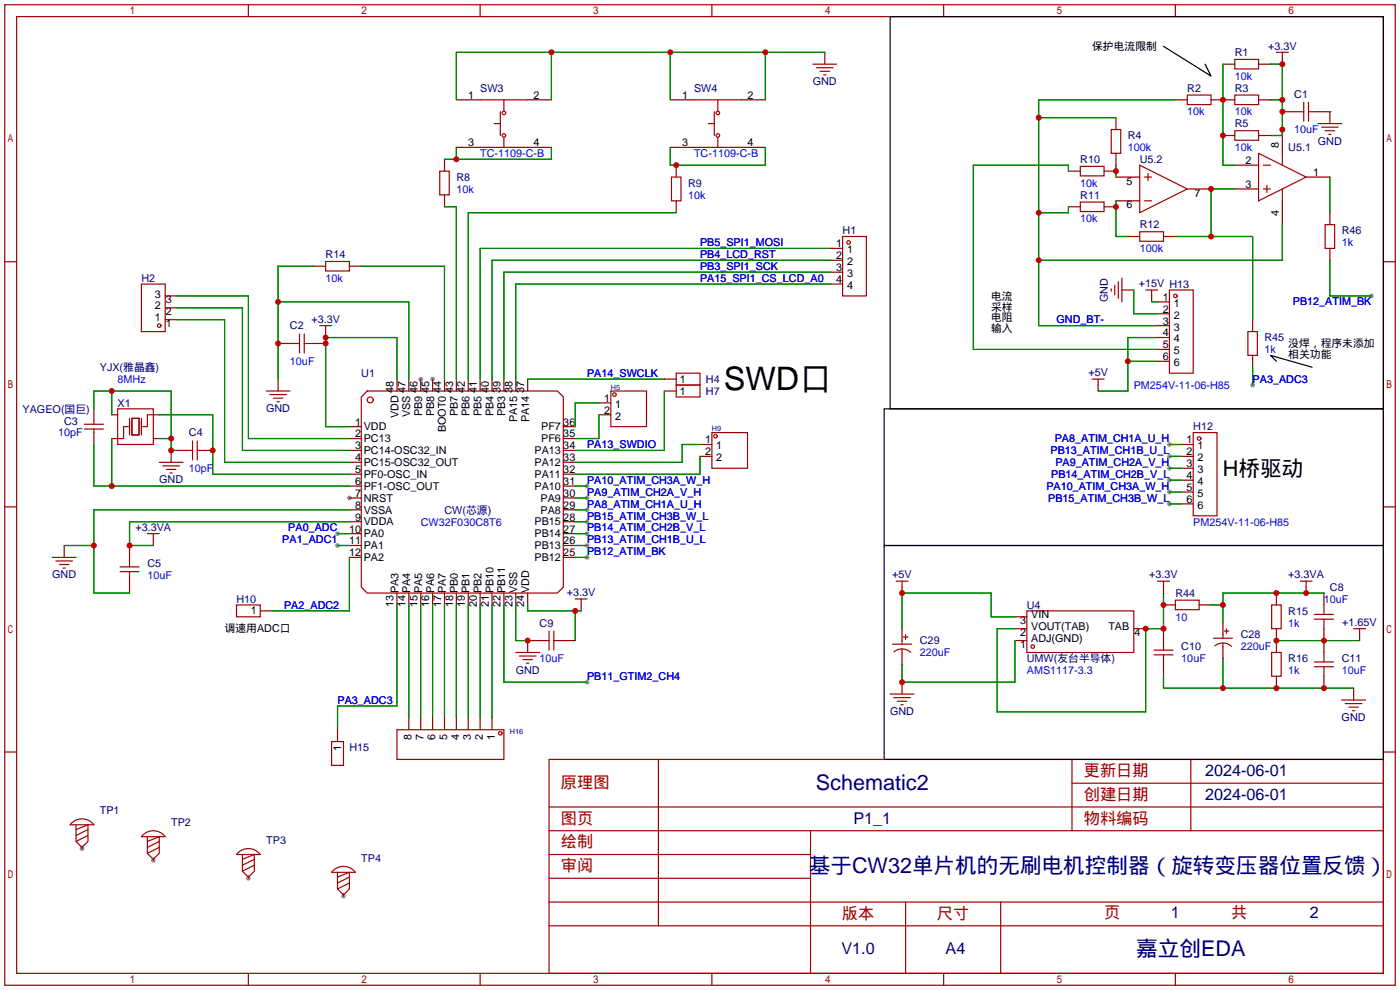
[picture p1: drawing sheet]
<svg xmlns="http://www.w3.org/2000/svg" width="299mm" height="212mm" viewBox="0 0 299 212" stroke-linecap="round" stroke-linejoin="round" font-family="sans-serif">
<g fill="#999">
<circle cx="74.7" cy="106.4" r=".51"/>
<circle cx="89.9" cy="81" r=".51"/>
<circle cx="92.5" cy="81" r=".51"/>
<circle cx="17.5" cy="181.4" r=".51"/>
<circle cx="32.8" cy="183.9" r=".51"/>
<circle cx="53.1" cy="187.7" r=".51"/>
<circle cx="73.4" cy="191.5" r=".51"/>
<circle cx="125.5" cy="119.1" r=".51"/>
<circle cx="125.5" cy="116.6" r=".51"/>
<circle cx="125.5" cy="114" r=".51"/>
<circle cx="125.5" cy="111.5" r=".51"/>
<circle cx="125.5" cy="109" r=".51"/>
<circle cx="125.5" cy="106.4" r=".51"/>
<circle cx="125.5" cy="103.9" r=".51"/>
<circle cx="125.5" cy="145.8" r=".51"/>
<circle cx="72.1" cy="114" r=".51"/>
<circle cx="72.1" cy="116.6" r=".51"/>
<circle cx="293.1" cy="63.2" r=".51"/>
<circle cx="249.9" cy="95" r=".51"/>
<circle cx="249.9" cy="97.5" r=".51"/>
<circle cx="249.9" cy="100.1" r=".51"/>
<circle cx="249.9" cy="105.2" r=".51"/>
<circle cx="249.9" cy="107.7" r=".51"/>
<circle cx="249.9" cy="102.6" r=".51"/>
<circle cx="267.7" cy="82.3" r=".51"/>
</g>
<g fill="none" stroke="#a10000" stroke-width=".25">
<path d="M1 1h297.2v209.6h-297.2zM3.6 3.6h292.1v204.4h-292.1zM53.1 1v2.6M102.6 1v2.6M152.1 1v2.6M173.7 13.7h5.1M174.5 14.5h3.6M175.3 15.2h2M176 16h.5M201.7 1v2.6M251.2 1v2.6M263.9 12.7h5.1v2h-5.1z"/>
<path d="M272.8 11.2h2.5M274.1 11.2v1.2M94 36.6h2v5.1h-2zM102.6 31.5h10.2M102.6 21.3h10.2M105.7 26.4h1.2M106.9 23.9v5.1M107.7 21.3v2.3M107.7 29.5v2M143.5 37.8h2v5.1h-2zM148.3 31.5h10.2M148.3 21.3h10.2"/>
<path d="M151.4 26.4h1.3M152.7 23.9v5.1M153.4 21.3v2.3M153.4 29.5v2M230.9 35.6h5.1v2h-5.1zM237.5 27.7h2v5.1h-2zM243.6 35.3l10.1 5.1-10.1 5.1zM244.6 37.8h1.5M245.4 37.1v1.5M253.7 20.3h5.1v2.1h-5.1zM263.9 20.3h5.1v2.1h-5.1zM263.9 27.9h5.1v2.1h-5.1z"/>
<path d="M269 32.8l10.1 5-10.1 5.1zM270 35.3h1.5M270.8 39.6v1.5M274.1 32.8v2.5M276.6 23.9h2M278.6 21.8v4.1M279.7 21.8v4.1M279.7 23.9h2M281.7 26.4h5.1M282.4 27.2h3.6M283.2 27.9h2M284 28.7h.5"/>
<path d="M1 55.9h2.6M69.6 55.9h5.1v2h-5.1zM180.1 50.5h5.1v12.7h-5.1zM230.9 43.2h5.1v2h-5.1zM239.8 59.4v5.1M243.6 49.5h5.1v2.1h-5.1zM244.6 42.9h1.5M270 40.4h1.5M274.1 40.4v2.5M283.2 48h2v5.1h-2zM295.7 55.9h2.5M30.2 60.7h5.1v10.2h-5.1z"/>
<path d="M62 73.4h2M64 71.4v4M65 71.4v4M65 73.4h2.1M68.3 69.6h2.6M69.6 69.6v1.3M144.5 79.8h5.1v2.5h-5.1zM237.5 61.7v.5M238.3 61v2M239 60.2v3.6M244.9 62h2.5M246.1 62v1.2"/>
<path d="M249.9 62h5.1v17.8h-5.1zM266.7 70.9h2v5h-2zM18 91.7h4.1M18 90.7h4.1M20.1 89.9v.8M20.1 91.7v.8M25.1 87.4h7.7v7.6h-7.7zM27.4 91.2h-1v2.5M27.7 89.4v3.6M28.2 89.4h1.5v3.6h-1.5zM30.2 89.4v3.6M31.5 88.6v2.6h-1"/>
<path d="M34 98.8h5.1M34.8 99.6h3.6M40.4 96.3h.7M41.1 94.2v4.1M42.2 94.2v4.1M42.2 96.3h.7M56.9 83.6h5.1M57.7 84.3h3.5M58.4 85.1h2.1M59.2 85.9h.5M78.5 83.6h40.6l1.3 1.2v40.7l-1.3 1.2h-40.6l-1.3-1.2v-40.7zM130.6 83.6h7.6v7.6h-7.6z"/>
<path d="M144.5 82.3h5.1v2.5h-5.1zM152.1 92.5h7.7v7.6h-7.7zM233.4 81h2.6M234.7 81v1.3M255 92.5h5.1v17.7h-5.1zM1 108.3h2.6M11.2 119.1h5.1M11.9 119.9h3.6M27.7 119.1v2.1M31.5 114h2.5M32.8 114v1.3M35.6 100.3h2"/>
<path d="M36.3 101.1h.5M295.7 108.3h2.5M12.7 120.6h2M13.5 121.4h.5M25.7 122.2h4M25.7 121.2h4M27.7 122.2v2M50.5 129.3h5.1v2.5h-5.1zM110.2 139.4h5.1M115.3 136.9h2M117.3 134.9v4M118.4 136.9h2"/>
<path d="M118.4 134.9v4M122.9 128h2.6M124.2 128v1.3M190.8 137.7h4M191.1 139.3a2.74 2.74 0 0 1 3.5 .1M191.5 124.2h2.6M192.8 124.2v1.3M192.8 136.9v.8M192.8 138.7v.7M193 136.1h1.1M193.5 135.6v1.1M219.5 130.6h22.8v8.8h-22.8z"/>
<path d="M246.6 140h4.1M246.6 138.9h4.1M247.4 124.2h2.5M248.7 124.2v1.3M248.7 136.9v2M248.7 140v2M251.2 128.3h5.1v2h-5.1zM259.3 136.4h4.1M259.6 138a2.74 2.74 0 0 1 3.6 .1M261.4 135.6v.8M261.4 137.4v.8M261.6 134.9h1"/>
<path d="M262.1 134.4v1M271.8 129.3h2v5.1h-2zM271.8 139.4h2v5.1h-2zM277.9 124.2h2.5M279.1 124.2v1.3M280.9 132.3h4.1M280.9 131.3h4.1M283 129.3v2M283 132.3v2.1M283 139.4v2.1M289.3 134.4h2.5M290.6 134.4v1.2"/>
<path d="M70.9 158.5h2.5v5.1h-2.5zM84.8 156h22.9v6.3h-22.9zM111 140.2h3.6M111.8 141h2M112.5 141.7h.5M190.2 148.3h5.1M191 149.1h3.6M191.8 149.9h2M192.5 150.6h.5M280.9 142.5h4.1M280.9 141.5h4.1M283 142.5v2"/>
<path d="M286.8 149.6h5M287.5 150.4h3.6M288.3 151.1h2M289.1 151.9h.5M1 160.7h2.6M15.4 175.8a3.2 3.2 0 0 1 4.7 .5h-5.1zM16.3 176.3v3.5l1.2 1.3 1.3-1.3v-3.5l-2.5 1M18.8 177.3l-2.5 1.3M18.8 178.6l-2.5 1.2M30.7 178.3a3.2 3.2 0 0 1 4.6 .5h-5.1zM31.5 178.8v3.6l1.3 1.2 1.2-1.2v-3.6l-2.5 1M34 179.8l-2.5 1.3"/>
<path d="M117.3 162.3h178.4v45.7h-178.4zM117.3 177.5h178.4M117.3 172.5h178.4M140.7 162.3v35.6M173.2 177.5v30.5M229.1 162.3v15.2M229.1 167.4h66.6M254.5 162.3v15.2M295.7 160.7h2.5M34 181.1l-2.5 1.3M51 182.2a3.2 3.2 0 0 1 4.6 .4h-5.1zM51.8 182.6v3.6l1.3 1.3 1.3-1.3v-3.6l-2.6 1"/>
<path d="M54.4 183.6l-2.6 1.3M54.4 184.9l-2.6 1.3M71.3 186a3.2 3.2 0 0 1 4.6 .4h-5zM72.1 186.4v3.6l1.3 1.3 1.3-1.3v-3.6l-2.6 1.1M74.7 187.5l-2.6 1.2M74.7 188.7l-2.6 1.3M117.3 182.6h55.9M117.3 197.9h178.4M117.3 192.8h178.4M117.3 187.7h55.9M193.5 192.8v15.2M213.9 192.8v15.2"/>
<path d="M53.1 208v2.6M102.6 208v2.6M152.1 208v2.6M201.7 208v2.6M251.2 208v2.6"/>
<circle cx="107.7" cy="29" r=".38"/>
<circle cx="107.7" cy="24.1" r=".38"/>
<circle cx="153.4" cy="29" r=".38"/>
<circle cx="153.4" cy="24.1" r=".38"/>
<circle cx="181.4" cy="51.8" r=".38"/>
<circle cx="34" cy="69.6" r=".38"/>
<circle cx="251.2" cy="63.2" r=".38"/>
<circle cx="79.1" cy="85.5" r=".63"/>
<circle cx="131.3" cy="84.3" r=".38"/>
<circle cx="152.9" cy="93.2" r=".38"/>
<circle cx="256.3" cy="93.7" r=".38"/>
<circle cx="220.7" cy="138.2" r=".38"/>
<circle cx="106.9" cy="156.7" r=".38"/>
</g>
<g fill="none" stroke="#870000" stroke-width=".25">
<path d="M176.3 11.2v2.5M261.4 13.7h2.5M269 13.7h2.5M274.1 12.4v1.3M95 34v2.6M97.5 31.5h5.1M97.5 21.3h5.1M112.8 31.5h5.1M112.8 21.3h5.1M143.3 31.5h5M143.3 21.3h5M144.5 35.3v2.5"/>
<path d="M158.5 31.5h5.1M158.5 21.3h5.1M228.3 36.6h2.6M236 36.6h2.5M238.5 37.8h5.1M238.5 25.1v2.6M238.5 32.8v2.5M251.2 21.3h2.5M258.8 21.3h5.1M261.4 29h2.5M263.9 35.3h5.1M269 21.3h2.5"/>
<path d="M269 29h2.5M274.1 27.7v5.1M274.1 23.9h2.5M279.1 37.8h5.1M281.7 23.9h2.5v2.5M67.1 56.9h2.5M74.7 56.9h2.5M95 41.7v2.5M144.5 42.9v2.6M177.5 53.1h2.6M177.5 55.6h2.6M177.5 58.2h2.6"/>
<path d="M228.3 44.2h2.6M236 44.2h2.5M238.5 42.9h5.1M241 50.5h2.6M248.7 50.5h2.5M253.7 40.4h5.1M263.9 40.4h5.1M274.1 42.9v5.1M284.2 45.5v2.5M284.2 53.1v2.5M35.3 68.3h2.5M35.3 65.8h2.5"/>
<path d="M35.3 63.2h2.5M59.4 73.4h2.6M67.1 73.4h2.5M69.6 70.9v1.2M177.5 60.7h2.6M239.8 62h2.5M246.1 63.2v1.3M247.4 64.5h2.5M247.4 67.1h2.5M247.4 69.6h2.5M247.4 72.1h2.5M247.4 74.7h2.5"/>
<path d="M247.4 77.2h2.5M267.7 68.3v2.6M267.7 75.9v2.6M20.1 87.4v2.5M20.1 92.5v2.5M23.9 93.7h2.5M23.9 88.6h1.2M31.5 88.6h2.5M32.8 93.7h1.2M36.6 96.3v2.5M37.8 96.3h2.6M42.9 96.3h2.6"/>
<path d="M59.4 81v2.6M74.7 98.8h2.5M74.7 96.3h2.5M74.7 93.7h2.5M74.7 91.2h2.5M84.8 81v2.6M87.4 81v2.6M89.9 81v2.6M92.5 81v2.6M95 81v2.6M97.5 81v2.6M100.1 81v2.6"/>
<path d="M102.6 81v2.6M105.2 81v2.6M107.7 81v2.6M110.2 81v2.6M112.8 81v2.6M120.4 98.8h2.5M120.4 96.3h2.5M120.4 93.7h2.5M120.4 91.2h2.5M128 88.6h2.6M128 86.1h2.6M142 81h2.5"/>
<path d="M142 83.6h2.5M149.6 95h2.5M149.6 97.5h2.5M234.7 82.3v1.3M252.5 95h2.5M252.5 97.5h2.5M13.7 116.6v2.5M27.7 116.6v2.5M32.8 115.3v1.3M74.7 119.1h2.5M74.7 116.6h2.5M74.7 114h2.5"/>
<path d="M74.7 111.5h2.5M74.7 109h2.5M74.7 106.4h2.5M74.7 103.9h2.5M74.7 101.3h2.5M120.4 119.1h2.5M120.4 116.6h2.5M120.4 114h2.5M120.4 111.5h2.5M120.4 109h2.5M120.4 106.4h2.5M120.4 103.9h2.5"/>
<path d="M120.4 101.3h2.5M252.5 100.1h2.5M252.5 102.6h2.5M252.5 105.2h2.5M252.5 107.7h2.5M27.7 124.2v2.5M55.6 130.6h2.6M84.8 126.7v2.6M87.4 126.7v2.6M89.9 126.7v2.6M92.5 126.7v2.6M95 126.7v2.6"/>
<path d="M97.5 126.7v2.6M100.1 126.7v2.6M102.6 126.7v2.6M105.2 126.7v2.6M107.7 126.7v2.6M110.2 126.7v2.6M112.8 126.7v2.6M115.3 136.9h-2.5v2.5M120.4 136.9h2.5M124.2 129.3v1.3M192.8 125.5v1.2M192.8 134.4v2.5"/>
<path d="M192.8 139.4v2.6M216.9 136.9h2.6M216.9 134.4h2.6M216.9 131.8h2.6M242.3 134.4h2.6M248.7 125.5v1.2M248.7 134.4v2.5M248.7 129.3h2.5M256.3 129.3h2.5M261.4 133.1v2.5M261.4 138.2v2.5M272.8 126.7v2.6"/>
<path d="M272.8 134.4v5M279.1 125.5v1.2M283 126.7v2.6M283 134.4v5M290.6 135.6v1.3M72.1 156v2.5M87.4 153.4v2.6M89.9 153.4v2.6M92.5 153.4v2.6M95 153.4v2.6M97.5 153.4v2.6M100.1 153.4v2.6"/>
<path d="M102.6 153.4v2.6M105.2 153.4v2.6M192.8 145.8v2.5M248.7 142v2.5M272.8 144.5v2.6M283 144.5v2.6M289.3 147.1v2.5M17.5 180.8v.6M32.8 183.4v.5M53.1 187.2v.5M73.4 191v.5"/>
</g>
<g fill="none" stroke="#008700" stroke-width=".25">
<path d="M117.9 11.2v10.1M143.3 11.2v10.1M163.6 11.2v10.1M176.3 11.2h-78.8v10.1M261.4 13.7v21.6h2.5M271.5 13.7h2.6v15.3h-2.6M97.5 31.5v2.5M117.9 31.5v2.5h-22.9M143.3 31.5v3.8h20.3v-3.8M222 25.1h16.5M228.3 36.6v-1.3h-20.3v39.4h39.4M238.5 35.3v2.5"/>
<path d="M251.2 21.3h-29.2v48.3h25.4M271.5 21.3h2.6M284.2 23.9h.1M284.2 37.8v7.7M67.1 56.9h-7.7v24.1M77.2 56.9h17.8v24.1M95 44.2h2.5v36.8M144.5 45.5h-44.4v35.5M177.5 53.1h-74.9v27.9M177.5 58.2h-69.8v22.8M177.5 55.6h-72.3v25.4M228.3 44.2v1.3h-6.3"/>
<path d="M238.5 42.9v7.6h2.5M251.2 50.5h16.5v17.8M263.9 40.4h-5.1v10.1M274.1 48v7.6h-52.1M284.2 55.6v7.6h8.9M37.8 65.8h14v30.5h22.9M37.8 63.2h15.3v30.5h21.6M37.8 68.3h10.2v30.5h26.7M59.4 64.5h28v16.5M177.5 60.7h-67.3v20.3M241 77.2h6.4M242.3 62v5.1h5.1"/>
<path d="M246.1 64.5h1.3M247.4 72.1h-6.4v11.5h-6.3M267.7 78.5v3.8M20.1 95v8.9h54.6M20.1 87.4v-3.8h16.5v12.7h1.2M23.9 83.6v5M23.9 93.7v10.2M34 88.6h11.5v12.7h29.2M34 93.7h2.6M84.8 81v-8.9h-15.2v19.1h5.1M112.8 81h29.2M128 86.1h-5.1v5.1"/>
<path d="M128 88.6v5.1h-5.1M142 83.6v12.7h-19.1M149.6 97.5v3.8h-26.7M149.6 95h-3.8v3.8h-22.9M249.9 95h2.6M249.9 97.5h2.6M13.7 116.6h6.4M72.1 116.6h2.6M72.1 114h2.6M74.7 119.1v11.5h-16.5M74.7 111.5h-47v5.1h5.1M74.7 109h-54.6v17.7h7.6"/>
<path d="M122.9 119.1h2.6M122.9 116.6h2.6M122.9 114h2.6M122.9 111.5h2.6M122.9 109h2.6M122.9 106.4h2.6M122.9 103.9h2.6M249.9 100.1h2.6M249.9 105.2h2.6M249.9 107.7h2.6M249.9 102.6h2.6M84.8 129.3v21.6h-12.7v5.1"/>
<path d="M87.4 129.3v24.1M89.9 129.3v24.1M92.5 129.3v24.1M95 129.3v24.1M97.5 129.3v24.1M100.1 129.3v24.1M102.6 129.3v24.1M105.2 129.3v24.1M107.7 129.3v16.5h17.8M110.2 129.3v7.6h2.6M112.8 129.3v1.3h11.4M122.9 130.6v6.3"/>
<path d="M216.9 131.8h-5.1v-5.1h-19v7.7M216.9 136.9v8.9h-24.1v-3.8M248.7 126.7v7.7h-3.8v17.7h-31.8v-17.7h3.8M258.8 129.3h2.6M272.8 136.9h17.8M283 126.7h-21.6v6.4M248.7 144.5v2.6h40.6M261.4 140.7v6.4"/>
</g>
<path d="M190.2 3.6h105.5v83.8h-105.5zM248.7 9.9l10.1 6.4-1.2-2.6M272.8 77.2l-1.3-1.3 8.9 2.6M189 87.4h106.7v29.2h-106.7zM189 116.6h106.7v45.7h-106.7z" fill="none" stroke="#000" stroke-width=".25"/>
<g fill="#c00">
<circle cx="69.6" cy="72.1" r=".63"/>
<circle cx="69.6" cy="73.4" r=".63"/>
<circle cx="112.8" cy="136.9" r=".63"/>
<circle cx="59.4" cy="73.4" r=".63"/>
<circle cx="59.4" cy="64.5" r=".63"/>
<circle cx="122.9" cy="130.6" r=".63"/>
<circle cx="45.5" cy="96.3" r=".63"/>
<circle cx="36.6" cy="96.3" r=".63"/>
<circle cx="36.6" cy="93.7" r=".63"/>
<circle cx="23.9" cy="83.6" r=".63"/>
<circle cx="23.9" cy="103.9" r=".63"/>
<circle cx="20.1" cy="116.6" r=".63"/>
<circle cx="117.9" cy="11.2" r=".63"/>
<circle cx="143.3" cy="11.2" r=".63"/>
<circle cx="163.6" cy="11.2" r=".63"/>
<circle cx="97.5" cy="34" r=".63"/>
<circle cx="144.5" cy="35.3" r=".63"/>
<circle cx="283" cy="147.1" r=".63"/>
<circle cx="272.8" cy="147.1" r=".63"/>
<circle cx="261.4" cy="147.1" r=".63"/>
<circle cx="244.9" cy="134.4" r=".63"/>
<circle cx="248.7" cy="134.4" r=".63"/>
<circle cx="248.7" cy="129.3" r=".63"/>
<circle cx="283" cy="136.9" r=".63"/>
<circle cx="272.8" cy="136.9" r=".63"/>
<circle cx="192.8" cy="126.7" r=".63"/>
<circle cx="192.8" cy="145.8" r=".63"/>
<circle cx="238.5" cy="36.6" r=".63"/>
<circle cx="238.5" cy="44.2" r=".63"/>
<circle cx="274.1" cy="13.7" r=".63"/>
<circle cx="274.1" cy="21.3" r=".63"/>
<circle cx="274.1" cy="23.9" r=".63"/>
<circle cx="274.1" cy="27.7" r=".63"/>
<circle cx="261.4" cy="29" r=".63"/>
<circle cx="261.4" cy="21.3" r=".63"/>
<circle cx="241" cy="77.2" r=".63"/>
<circle cx="272.8" cy="126.7" r=".63"/>
<circle cx="261.4" cy="129.3" r=".63"/>
<circle cx="279.1" cy="126.7" r=".63"/>
<circle cx="27.7" cy="116.6" r=".63"/>
<circle cx="222" cy="55.6" r=".63"/>
<circle cx="222" cy="45.5" r=".63"/>
<circle cx="222" cy="25.1" r=".63"/>
<circle cx="258.8" cy="40.4" r=".63"/>
<circle cx="258.8" cy="50.5" r=".63"/>
</g>
<text font-size="6.9" x="154.7" y="83.4">SWD口</text>
<text font-size="4.6" x="261.4" y="101.7">H桥驱动</text>
<g font-size="4.6" fill="#000080">
<text x="174.4" y="168.8">Schematic2</text>
<text x="172.9" y="186.6">基于CW32单片机的无刷电机控制器（旋转变压器位置反馈）</text>
<text x="242.8" y="204.3">嘉立创EDA</text>
</g>
<g font-size="3.5" fill="#a00000">
<text x="231.6" y="165.9">更新日期</text>
<text x="119.9" y="168.4">原理图</text>
<text x="231.6" y="171">创建日期</text>
<text x="119.9" y="176">图页</text>
<text x="231.6" y="176">物料编码</text>
<text x="119.9" y="181.1">绘制</text>
<text x="119.9" y="186.2">审阅</text>
<text x="179.9" y="196.4">版本</text>
<text x="200.2" y="196.4">尺寸</text>
<text x="236" y="196.1">页</text>
<text x="263.1" y="196.1">共</text>
</g>
<g font-size="3.5" fill="#000080">
<text x="257.6" y="165.9">2024-06-01</text>
<text x="257.6" y="171">2024-06-01</text>
<text x="182.4" y="176">P1_1</text>
<text x="250.2" y="196.1">1</text>
<text x="280" y="196.1">2</text>
<text x="179.8" y="204">V1.0</text>
<text x="202.1" y="204">A4</text>
</g>
<g font-size="2.3">
<text x="233.4" y="10.7">保护电流限制</text>
<text x="100.1" y="21.1">1</text>
<text x="114" y="21.1">2</text>
<text x="145.8" y="21.1">1</text>
<text x="159.8" y="21.1">2</text>
<text x="100.1" y="31.3">3</text>
<text x="114" y="31.3">4</text>
<text x="145.8" y="31.3">3</text>
<text x="159.8" y="31.3">4</text>
<text x="266.2" y="35.1">2</text>
<text x="273.3" y="31.7" transform="rotate(-90 273.3 31.7)">8</text>
<text x="240.8" y="39.5">5</text>
<text x="266.2" y="40.2">3</text>
<text x="280.7" y="37.6">1</text>
<text x="240.8" y="44.5">6</text>
<text x="255.3" y="42">7</text>
<text x="273.3" y="46.2" transform="rotate(-90 273.3 46.2)">4</text>
<text x="178.7" y="52.9">1</text>
<text x="178.7" y="55.4">2</text>
<text x="178.7" y="57.9">3</text>
<text x="181" y="54.1">1</text>
<text x="181" y="56.7">2</text>
<text x="181" y="59.2">3</text>
<text x="33.1" y="63.6">3</text>
<text x="35.4" y="64.9">3</text>
<text x="178.7" y="60.5">4</text>
<text x="181" y="61.7">4</text>
<text x="211.8" y="64.1">电流</text>
<text x="248.5" y="64.3">1</text>
<text x="250.9" y="65.6">1</text>
<text x="33.1" y="68.7">1</text>
<text x="33.1" y="66.1">2</text>
<text x="35.4" y="69.9">1</text>
<text x="35.4" y="67.4">2</text>
<text x="211.8" y="66.4">采样</text>
<text x="211.8" y="68.7">电阻</text>
<text x="211.8" y="71">输入</text>
<text x="248.5" y="66.8">2</text>
<text x="248.5" y="69.4">3</text>
<text x="248.5" y="71.9">4</text>
<text x="250.9" y="68.1">2</text>
<text x="250.9" y="70.6">3</text>
<text x="248.5" y="74.4">5</text>
<text x="248.5" y="77">6</text>
<text x="250.9" y="73.2">4</text>
<text x="250.9" y="75.7">5</text>
<text x="275.3" y="74.2">没焊，程序未添加</text>
<text x="275.3" y="76.5">相关功能</text>
<text x="145.3" y="81.8">1</text>
<text x="250.9" y="78.3">6</text>
<text x="84.1" y="84.1" transform="rotate(-90 84.1 84.1)">48</text>
<text x="85.1" y="89.4" transform="rotate(-90 85.1 89.4)">VDD</text>
<text x="86.7" y="84.1" transform="rotate(-90 86.7 84.1)">47</text>
<text x="87.7" y="89.2" transform="rotate(-90 87.7 89.2)">VSS</text>
<text x="89.2" y="84.1" transform="rotate(-90 89.2 84.1)">46</text>
<text x="90.2" y="88.9" transform="rotate(-90 90.2 88.9)">PB9</text>
<text x="91.7" y="84.1" transform="rotate(-90 91.7 84.1)">45</text>
<text x="92.8" y="88.9" transform="rotate(-90 92.8 88.9)">PB8</text>
<text x="94.3" y="84.1" transform="rotate(-90 94.3 84.1)">44</text>
<text x="96.8" y="84.1" transform="rotate(-90 96.8 84.1)">43</text>
<text x="97.8" y="88.9" transform="rotate(-90 97.8 88.9)">PB7</text>
<text x="99.4" y="84.1" transform="rotate(-90 99.4 84.1)">42</text>
<text x="100.4" y="88.9" transform="rotate(-90 100.4 88.9)">PB6</text>
<text x="101.9" y="84.1" transform="rotate(-90 101.9 84.1)">41</text>
<text x="102.9" y="88.9" transform="rotate(-90 102.9 88.9)">PB5</text>
<text x="104.4" y="84.1" transform="rotate(-90 104.4 84.1)">40</text>
<text x="105.5" y="88.9" transform="rotate(-90 105.5 88.9)">PB4</text>
<text x="107" y="84.1" transform="rotate(-90 107 84.1)">39</text>
<text x="108" y="88.9" transform="rotate(-90 108 88.9)">PB3</text>
<text x="109.5" y="84.1" transform="rotate(-90 109.5 84.1)">38</text>
<text x="112.1" y="84.1" transform="rotate(-90 112.1 84.1)">37</text>
<text x="129.1" y="85.9">1</text>
<text x="129.1" y="88.4">2</text>
<text x="131.5" y="87.1">1</text>
<text x="131.5" y="89.7">2</text>
<text x="145.3" y="84.4">1</text>
<text x="75.9" y="93.5">2</text>
<text x="75.9" y="91">1</text>
<text x="77.7" y="94.5">PC13</text>
<text x="77.7" y="92">VDD</text>
<text x="95.3" y="92.4" transform="rotate(-90 95.3 92.4)">BOOT0</text>
<text x="110.5" y="90.2" transform="rotate(-90 110.5 90.2)">PA15</text>
<text x="113.1" y="90.2" transform="rotate(-90 113.1 90.2)">PA14</text>
<text x="115.7" y="92">PF7</text>
<text x="115.7" y="94.5">PF6</text>
<text x="120.4" y="91">36</text>
<text x="120.4" y="93.5">35</text>
<text x="150.7" y="94.8">1</text>
<text x="253.6" y="94.8">1</text>
<text x="75.9" y="101.1">5</text>
<text x="75.9" y="98.6">4</text>
<text x="75.9" y="96">3</text>
<text x="77.7" y="99.6">PC15-OSC32_OUT</text>
<text x="77.7" y="97.1">PC14-OSC32_IN</text>
<text x="114.2" y="97.1">PA13</text>
<text x="114.2" y="99.6">PA12</text>
<text x="120.4" y="96">34</text>
<text x="120.4" y="98.6">33</text>
<text x="120.4" y="101.1">32</text>
<text x="150.7" y="97.3">2</text>
<text x="153.1" y="96">1</text>
<text x="153.1" y="98.6">2</text>
<text x="253.6" y="97.3">2</text>
<text x="253.6" y="99.8">3</text>
<text x="256" y="96">1</text>
<text x="256" y="98.6">2</text>
<text x="256" y="101.1">3</text>
<text x="75.9" y="106.2">7</text>
<text x="75.9" y="103.7">6</text>
<text x="77.7" y="107.2">NRST</text>
<text x="77.7" y="104.7">PF1-OSC_OUT</text>
<text x="77.7" y="102.1">PF0-OSC_IN</text>
<text x="114.2" y="102.1">PA11</text>
<text x="114.2" y="104.7">PA10</text>
<text x="115.5" y="107.2">PA9</text>
<text x="120.4" y="103.7">31</text>
<text x="120.4" y="106.2">30</text>
<text x="253.6" y="102.4">4</text>
<text x="253.6" y="104.9">5</text>
<text x="253.6" y="107.5">6</text>
<text x="256" y="103.7">4</text>
<text x="256" y="106.2">5</text>
<text x="74.6" y="113.8">10</text>
<text x="75.9" y="111.3">9</text>
<text x="75.9" y="108.7">8</text>
<text x="77.7" y="112.3">VDDA</text>
<text x="77.7" y="109.8">VSSA</text>
<text x="114.2" y="112.3">PB15</text>
<text x="115.5" y="109.8">PA8</text>
<text x="120.4" y="108.7">29</text>
<text x="120.4" y="111.3">28</text>
<text x="120.4" y="113.8">27</text>
<text x="256" y="108.7">6</text>
<text x="74.6" y="118.9">12</text>
<text x="74.6" y="116.4">11</text>
<text x="77.7" y="119.9">PA2</text>
<text x="77.7" y="117.4">PA1</text>
<text x="77.7" y="114.8">PA0</text>
<text x="114.2" y="114.8">PB14</text>
<text x="114.2" y="117.4">PB13</text>
<text x="114.2" y="119.9">PB12</text>
<text x="120.4" y="116.4">26</text>
<text x="120.4" y="118.9">25</text>
<text x="53.6" y="131.1">1</text>
<text x="84.1" y="129.8" transform="rotate(-90 84.1 129.8)">13</text>
<text x="85.1" y="126.7" transform="rotate(-90 85.1 126.7)">PA3</text>
<text x="86.7" y="129.8" transform="rotate(-90 86.7 129.8)">14</text>
<text x="87.7" y="126.7" transform="rotate(-90 87.7 126.7)">PA4</text>
<text x="89.2" y="129.8" transform="rotate(-90 89.2 129.8)">15</text>
<text x="90.2" y="126.7" transform="rotate(-90 90.2 126.7)">PA5</text>
<text x="91.7" y="129.8" transform="rotate(-90 91.7 129.8)">16</text>
<text x="92.8" y="126.7" transform="rotate(-90 92.8 126.7)">PA6</text>
<text x="94.3" y="129.8" transform="rotate(-90 94.3 129.8)">17</text>
<text x="95.3" y="126.7" transform="rotate(-90 95.3 126.7)">PA7</text>
<text x="96.8" y="129.8" transform="rotate(-90 96.8 129.8)">18</text>
<text x="97.8" y="126.7" transform="rotate(-90 97.8 126.7)">PB0</text>
<text x="99.4" y="129.8" transform="rotate(-90 99.4 129.8)">19</text>
<text x="100.4" y="126.7" transform="rotate(-90 100.4 126.7)">PB1</text>
<text x="101.9" y="129.8" transform="rotate(-90 101.9 129.8)">20</text>
<text x="102.9" y="126.7" transform="rotate(-90 102.9 126.7)">PB2</text>
<text x="104.4" y="129.8" transform="rotate(-90 104.4 129.8)">21</text>
<text x="105.5" y="126.7" transform="rotate(-90 105.5 126.7)">PB10</text>
<text x="107" y="129.8" transform="rotate(-90 107 129.8)">22</text>
<text x="108" y="126.7" transform="rotate(-90 108 126.7)">PB11</text>
<text x="109.5" y="129.8" transform="rotate(-90 109.5 129.8)">23</text>
<text x="110.5" y="126.7" transform="rotate(-90 110.5 126.7)">VSS</text>
<text x="112.1" y="129.8" transform="rotate(-90 112.1 129.8)">24</text>
<text x="113.1" y="126.7" transform="rotate(-90 113.1 126.7)">VDD</text>
<text x="48" y="135.2">调速用ADC口</text>
<text x="218" y="136">2</text>
<text x="218" y="133.4">3</text>
<text x="220.4" y="137.3">ADJ(GND)</text>
<text x="220.4" y="134.7">VOUT(TAB)</text>
<text x="220.4" y="132.2">VIN</text>
<text x="236.9" y="134.7">TAB</text>
<text x="242.4" y="136">4</text>
<text x="218" y="138.5">1</text>
<text x="72.9" y="160.5" transform="rotate(-90 72.9 160.5)">1</text>
<text x="88" y="158.2" transform="rotate(-90 88 158.2)">8</text>
<text x="90.5" y="158.2" transform="rotate(-90 90.5 158.2)">7</text>
<text x="93" y="158.2" transform="rotate(-90 93 158.2)">6</text>
<text x="95.6" y="158.2" transform="rotate(-90 95.6 158.2)">5</text>
<text x="98.1" y="158.2" transform="rotate(-90 98.1 158.2)">4</text>
<text x="100.7" y="158.2" transform="rotate(-90 100.7 158.2)">3</text>
<text x="103.2" y="158.2" transform="rotate(-90 103.2 158.2)">2</text>
<text x="105.7" y="158.2" transform="rotate(-90 105.7 158.2)">1</text>
</g>
<g font-size="2.3" fill="#000080">
<text x="263.9" y="12">R1</text>
<text x="271" y="10.6">+3.3V</text>
<text x="102.6" y="19.6">SW3</text>
<text x="148.3" y="19.6">SW4</text>
<text x="173.7" y="18.2">GND</text>
<text x="253.7" y="19.6">R2</text>
<text x="263.9" y="19.6">R3</text>
<text x="276.6" y="20.9">C1</text>
<text x="241" y="29.8">R4</text>
<text x="263.9" y="27.2">R5</text>
<text x="230.9" y="34.8">R10</text>
<text x="243.6" y="34.8">U5.2</text>
<text x="275.3" y="32.3">U5.1</text>
<text x="281.7" y="30.9">GND</text>
<text x="97.5" y="38.7">R8</text>
<text x="147.1" y="39.9">R9</text>
<text x="230.9" y="42.5">R11</text>
<text x="180.1" y="50.1">H1</text>
<text x="243.6" y="48.8">R12</text>
<text x="286.8" y="50.1">R46</text>
<text x="69.6" y="55.2">R14</text>
<text x="30.2" y="60.2">H2</text>
<text x="236.8" y="64.5" transform="rotate(-90 236.8 64.5)">GND</text>
<text x="243.4" y="61.4">+15V H13</text>
<text x="62" y="70.4">C2</text>
<text x="66.5" y="69">+3.3V</text>
<text x="270.3" y="72.9">R45</text>
<text x="21.3" y="79.3">YJX(雅晶鑫)</text>
<text x="77.2" y="80.6">U1</text>
<text x="150.9" y="81.8">H4</text>
<text x="232.6" y="80.4">+5V</text>
<text x="4.8" y="88.2">YAGEO(国巨)</text>
<text x="25.1" y="86.9">X1</text>
<text x="56.9" y="88.1">GND</text>
<text x="150.9" y="84.4">H7</text>
<text x="13.7" y="90.7">C3</text>
<text x="40.4" y="93.3">C4</text>
<text x="255" y="92">H12</text>
<text x="34" y="103.3">GND</text>
<text x="28.9" y="113.5">+3.3VA</text>
<text x="95" y="109.8">CW(芯源)</text>
<text x="11.2" y="123.6">GND</text>
<text x="31.5" y="121.2">C5</text>
<text x="190.7" y="123.6">+5V</text>
<text x="245.6" y="123.6">+3.3V</text>
<text x="275.3" y="123.6">+3.3VA</text>
<text x="50.5" y="128.8">H10</text>
<text x="121.2" y="127.4">+3.3V</text>
<text x="219.5" y="130.1">U4</text>
<text x="251.2" y="127.6">R44</text>
<text x="275.3" y="131.4">R15</text>
<text x="284.2" y="126.3">C8</text>
<text x="115.3" y="133.9">C9</text>
<text x="196.6" y="137.7">C29</text>
<text x="265.2" y="136.4">C28</text>
<text x="286.9" y="133.8">+1.65V</text>
<text x="110.2" y="143.9">GND</text>
<text x="219.5" y="141.5">UMW(友台半导体)</text>
<text x="252.5" y="139">C10</text>
<text x="275.3" y="141.5">R16</text>
<text x="286.8" y="141.5">C11</text>
<text x="190.2" y="152.8">GND</text>
<text x="286.7" y="154.1">GND</text>
<text x="74.7" y="160.6">H15</text>
<text x="21.3" y="174">TP1</text>
<text x="36.6" y="176.6">TP2</text>
<text x="56.9" y="180.4">TP3</text>
<text x="77.2" y="184.2">TP4</text>
</g>
<g font-size="2.3" fill="#00f">
<text x="263.9" y="17.1">10k</text>
<text x="253.7" y="24.7">10k</text>
<text x="263.9" y="24.7">10k</text>
<text x="276.6" y="28.5">10uF</text>
<text x="102.6" y="33.6">TC-1109-C-B</text>
<text x="148.3" y="33.6">TC-1109-C-B</text>
<text x="241" y="32.3">100k</text>
<text x="263.9" y="32.3">10k</text>
<text x="97.5" y="41.2">10k</text>
<text x="230.9" y="39.9">10k</text>
<text x="147.1" y="42.5">10k</text>
<text x="230.9" y="47.5">10k</text>
<text x="149.6" y="52.6">PB5_SPI1_MOSI</text>
<text x="243.6" y="53.9">100k</text>
<text x="286.8" y="52.6">1k</text>
<text x="149.6" y="57.7">PB3_SPI1_SCK</text>
<text x="149.6" y="55.2">PB4_LCD_RST</text>
<text x="69.6" y="60.2">10k</text>
<text x="149.6" y="60.2">PA15_SPI1_CS_LCD_A0</text>
<text x="276.3" y="65.1">PB12_ATIM_BK</text>
<text x="225.8" y="69.1">GND_BT-</text>
<text x="270.3" y="75.5">1k</text>
<text x="25.1" y="81.8">8MHz</text>
<text x="62" y="78">10uF</text>
<text x="125.5" y="80.6">PA14_SWCLK</text>
<text x="242.3" y="83.1">PM254V-11-06-H85</text>
<text x="267.7" y="81.8">PA3_ADC3</text>
<text x="12.4" y="93.3">10pF</text>
<text x="125.5" y="95.8">PA13_SWDIO</text>
<text x="225.4" y="94.5">PA8_ATIM_CH1A_U_H</text>
<text x="40.4" y="100.9">10pF</text>
<text x="224.5" y="97.1">PB13_ATIM_CH1B_U_L</text>
<text x="225.6" y="99.6">PA9_ATIM_CH2A_V_H</text>
<text x="125.5" y="106">PA9_ATIM_CH2A_V_H</text>
<text x="125.5" y="103.4">PA10_ATIM_CH3A_W_H</text>
<text x="223.6" y="104.7">PA10_ATIM_CH3A_W_H</text>
<text x="224" y="107.2">PB15_ATIM_CH3B_W_L</text>
<text x="224.7" y="102.2">PB14_ATIM_CH2B_V_L</text>
<text x="61.6" y="113.6">PA0_ADC</text>
<text x="89.9" y="112.3">CW32F030C8T6</text>
<text x="125.5" y="113.6">PB14_ATIM_CH2B_V_L</text>
<text x="125.5" y="111">PB15_ATIM_CH3B_W_L</text>
<text x="125.5" y="108.5">PA8_ATIM_CH1A_U_H</text>
<text x="255" y="112.3">PM254V-11-06-H85</text>
<text x="60.3" y="116.1">PA1_ADC1</text>
<text x="125.5" y="118.7">PB12_ATIM_BK</text>
<text x="125.5" y="116.1">PB13_ATIM_CH1B_U_L</text>
<text x="31.5" y="123.7">10uF</text>
<text x="60.7" y="130.1">PA2_ADC2</text>
<text x="283" y="128.8">10uF</text>
<text x="251.2" y="132.6">10</text>
<text x="275.3" y="133.9">1k</text>
<text x="115.3" y="141.5">10uF</text>
<text x="196.6" y="140.3">220uF</text>
<text x="252.5" y="141.5">10uF</text>
<text x="265.2" y="139">220uF</text>
<text x="125.5" y="145.3">PB11_GTIM2_CH4</text>
<text x="219.5" y="144.1">AMS1117-3.3</text>
<text x="275.3" y="144.1">1k</text>
<text x="286.8" y="144.1">10uF</text>
<text x="72.1" y="150.4">PA3_ADC3</text>
</g>
<g font-size="1.6" fill="#000080">
<text x="130.6" y="83.3">H5</text>
<text x="152.1" y="92.1">H9</text>
<text x="109" y="156.9">H16</text>
</g>
</svg>
